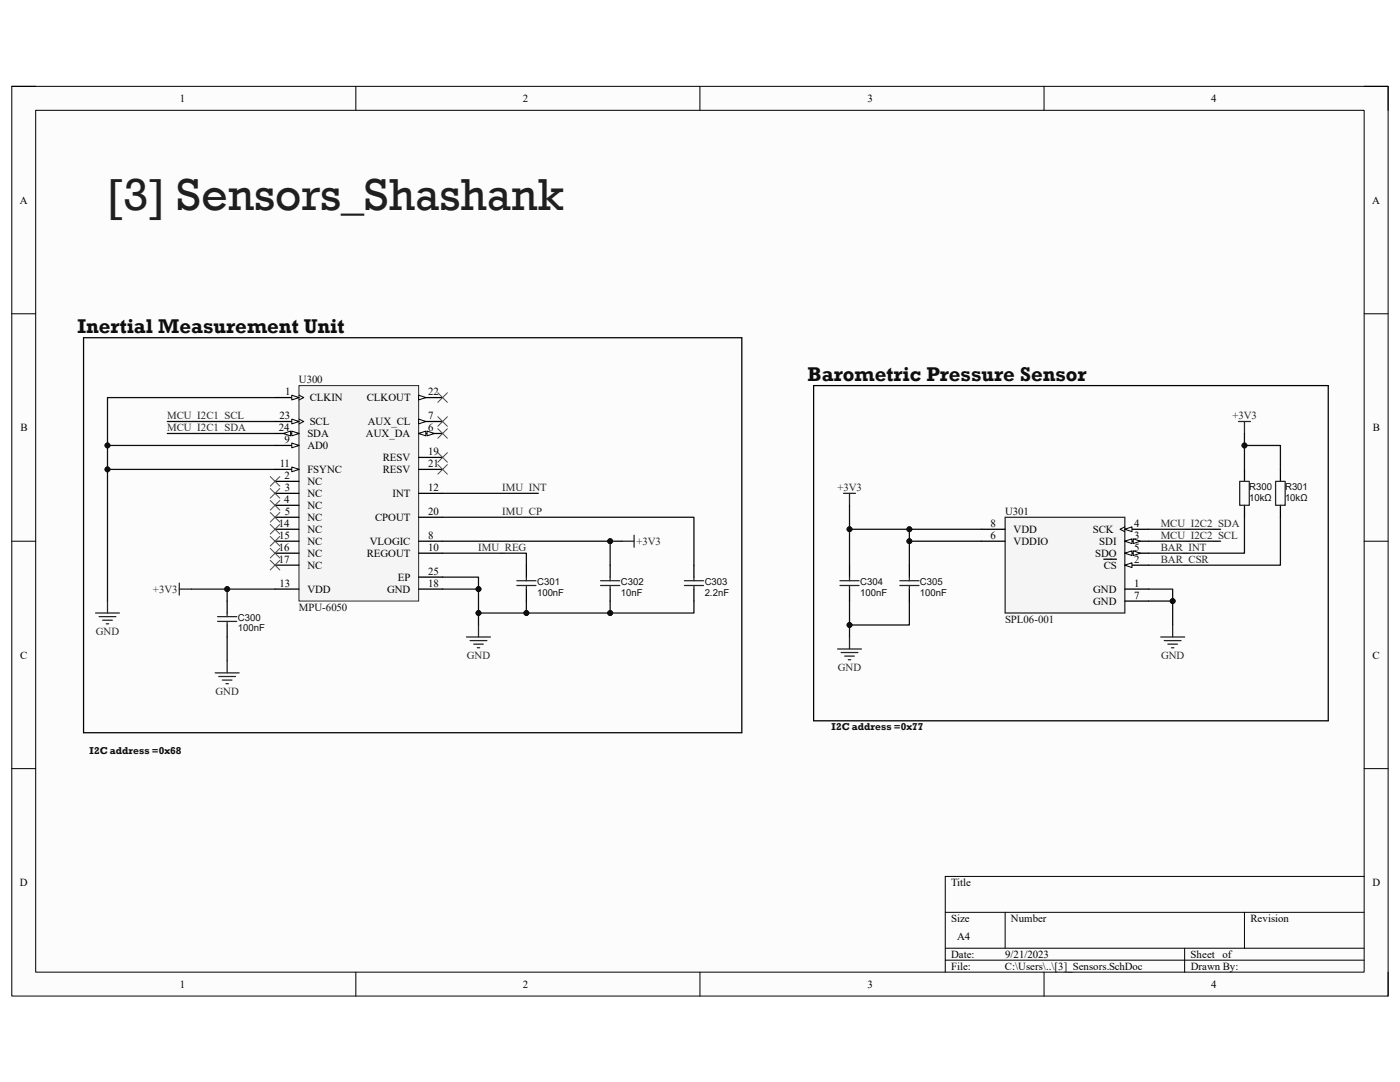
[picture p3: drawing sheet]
<svg xmlns="http://www.w3.org/2000/svg" width="279mm" height="216mm" viewBox="0 0 279 216" stroke-linecap="round" stroke-linejoin="round" font-family="sans-serif">
<path d="M2.3 17.2h274.7v181.6h-274.7z" fill-rule="evenodd" fill="#fcfcfc"/>
<path d="M2.3 17.2h274.7v181.6h-274.7z" fill="none" stroke="#000" stroke-width=".2"/>
<path d="M7.1 22h265.1v172h-265.1z" fill-rule="evenodd" fill="#fcfcfc"/>
<g fill="none" stroke="#000" stroke-width=".2">
<path d="M2.3 17.2h4.8M71 17.2v4.8M139.7 17.2v4.8M208.4 17.2v4.8M272.2 17.2h4.8v4.8M7.1 22h265.1v172h-265.1zM2.3 62.6h4.8M272.2 62.6h4.8M2.3 108h4.8M272.2 108h4.8M2.3 153.4h4.8M272.2 153.4h4.8"/>
<path d="M272.2 174.9h-83.6v19.1M71 194v4.8M139.7 194v4.8M188.6 182h83.6M188.6 189.2h83.6M188.6 191.6h83.6M200.6 182v7.2M208.4 194v4.8M236.4 189.2v4.8M248.4 182v7.2M277 194v4.8"/>
</g>
<path d="M59.7 76.9h23.9v43h-23.9z" fill-rule="evenodd" fill="#f5f5f5"/>
<path d="M59.7 76.9h23.9v43h-23.9z" fill="none" stroke="#262626" stroke-width=".2"/>
<path d="M54.9 79.3h4.8" fill="none" stroke="#000" stroke-width=".25"/>
<path d="M58.2 78.9l1.5 .4-1.5 .5z" fill="#fbfbfb"/>
<path d="M58.2 78.9l1.5 .4-1.5 .5zM59.7 78.9l.9 .4-.9 .5" fill="none" stroke="#000" stroke-width=".2"/>
<path d="M54.9 96h4.8M54.9 98.4h4.8M83.6 86.5h4.7M54.9 100.8h4.8M54.9 103.2h4.8" fill="none" stroke="#000" stroke-width=".25"/>
<path d="M83.6 86.5l1.4-.5v1z" fill="#fbfbfb"/>
<path d="M83.6 86.5l1.4-.5v1z" fill="none" stroke="#000" stroke-width=".2"/>
<path d="M85.2 86l1.5 .5-1.5 .5z" fill="#fbfbfb"/>
<path d="M85.2 86l1.5 .5-1.5 .5z" fill="none" stroke="#000" stroke-width=".2"/>
<path d="M83.6 84.1h4.7" fill="none" stroke="#000" stroke-width=".25"/>
<path d="M83.6 83.6l1.4 .5-1.4 .5z" fill="#fbfbfb"/>
<path d="M83.6 83.6l1.4 .5-1.4 .5z" fill="none" stroke="#000" stroke-width=".2"/>
<path d="M54.9 88.9h4.8M83.6 108h4.7" fill="none" stroke="#000" stroke-width=".25"/>
<path d="M58.2 88.4l1.5 .5-1.5 .5z" fill="#fbfbfb"/>
<path d="M58.2 88.4l1.5 .5-1.5 .5z" fill="none" stroke="#000" stroke-width=".2"/>
<path d="M54.9 93.7h4.8M83.6 110.4h4.7" fill="none" stroke="#000" stroke-width=".25"/>
<path d="M58.2 93.2l1.5 .5-1.5 .4z" fill="#fbfbfb"/>
<path d="M58.2 93.2l1.5 .5-1.5 .4z" fill="none" stroke="#000" stroke-width=".2"/>
<path d="M83.6 79.3h4.7M83.6 98.4h4.7M83.6 91.3h4.7M83.6 93.7h4.7M54.9 117.5h4.8M54.9 105.6h4.8M54.9 108h4.8M54.9 110.4h4.8M54.9 112.8h4.8M83.6 117.5h4.7M83.6 103.2h4.7" fill="none" stroke="#000" stroke-width=".25"/>
<path d="M83.6 78.9l1.4 .4-1.4 .5z" fill="#fbfbfb"/>
<path d="M83.6 78.9l1.4 .4-1.4 .5z" fill="none" stroke="#000" stroke-width=".2"/>
<path d="M54.9 84.1h4.8" fill="none" stroke="#000" stroke-width=".25"/>
<path d="M58.2 83.6l1.5 .5-1.5 .5z" fill="#fbfbfb"/>
<path d="M58.2 83.6l1.5 .5-1.5 .5zM59.7 83.6l.9 .5-.9 .5" fill="none" stroke="#000" stroke-width=".2"/>
<path d="M54.9 86.5h4.8" fill="none" stroke="#000" stroke-width=".25"/>
<path d="M58.2 86l1.5 .5-1.5 .5z" fill="#fbfbfb"/>
<path d="M58.2 86l1.5 .5-1.5 .5z" fill="none" stroke="#000" stroke-width=".2"/>
<path d="M56.6 86.5l1.4-.5v1z" fill="#fbfbfb"/>
<path d="M56.6 86.5l1.4-.5v1z" fill="none" stroke="#000" stroke-width=".2"/>
<path d="M83.6 115.2h4.7" fill="none" stroke="#000" stroke-width=".25"/>
<path d="M200.6 103.2h23.9v19.1h-23.9z" fill-rule="evenodd" fill="#f5f5f5"/>
<path d="M200.6 103.2h23.9v19.1h-23.9z" fill="none" stroke="#262626" stroke-width=".25"/>
<path d="M195.8 105.6h4.8M195.8 108h4.8M224.5 112.8h4.8" fill="none" stroke="#000" stroke-width=".25"/>
<path d="M224.5 112.8l1.4-.5v1z" fill="#fbfbfb"/>
<path d="M224.5 112.8l1.4-.5v1z" fill="none" stroke="#000" stroke-width=".2"/>
<path d="M220.3 111.6h2.5M224.5 105.6h4.8" fill="none" stroke="#000" stroke-width=".25"/>
<path d="M224.5 105.6l1.4-.5v1z" fill="#fbfbfb"/>
<path d="M224.5 105.6l1.4-.5v1zM224.5 105.1l-1 .5 1 .5" fill="none" stroke="#000" stroke-width=".2"/>
<path d="M224.5 108h4.8" fill="none" stroke="#000" stroke-width=".25"/>
<path d="M224.5 108l1.4-.5v1z" fill="#fbfbfb"/>
<path d="M224.5 108l1.4-.5v1z" fill="none" stroke="#000" stroke-width=".2"/>
<path d="M226.2 107.5l1.4 .5-1.4 .5z" fill="#fbfbfb"/>
<path d="M226.2 107.5l1.4 .5-1.4 .5z" fill="none" stroke="#000" stroke-width=".2"/>
<path d="M224.5 110.4h4.8" fill="none" stroke="#000" stroke-width=".25"/>
<path d="M224.5 110.4l1.4-.5v1z" fill="#fbfbfb"/>
<path d="M224.5 110.4l1.4-.5v1z" fill="none" stroke="#000" stroke-width=".2"/>
<path d="M226.2 109.9l1.4 .5-1.4 .5z" fill="#fbfbfb"/>
<path d="M226.2 109.9l1.4 .5-1.4 .5z" fill="none" stroke="#000" stroke-width=".2"/>
<g fill="none" stroke="#000" stroke-width=".25">
<path d="M16.7 67.4h131.3v78.8h-131.3zM162.4 76.9v66.9M162.4 76.9h102.7v66.9h-102.7M248.4 93.7v2.4M255.5 93.7v2.4M45.3 119.9v2.4M105.1 112.8v2.4M105.1 117.5v2.4M121.8 112.8v2.4M121.8 117.5v2.4M138.5 112.8v2.4M138.5 117.5v2.4"/>
<path d="M169.5 112.8v2.4M169.5 117.5v2.4M181.5 112.8v2.4M181.5 117.5v2.4M224.5 117.5h4.8M224.5 119.9h4.8M248.4 100.8v2.4M255.5 100.8v2.4M45.3 124.7v2.4"/>
</g>
<g fill="none" stroke="#4c4c4c" stroke-width=".2">
<path d="M87.4 78.4l1.9 1.9M89.3 78.4l-1.9 1.9M53.9 95.1l1.9 1.9M53.9 97.5l1.9 1.9M53.9 99.9l1.9 1.9M55.8 95.1l-1.9 1.9M55.8 97.5l-1.9 1.9M55.8 99.9l-1.9 1.9M87.4 83.2l1.9 1.9M87.4 85.5l1.9 2M87.4 90.3l1.9 1.9M87.4 92.7l1.9 1.9"/>
<path d="M89.3 83.2l-1.9 1.9M89.3 85.5l-1.9 2M89.3 90.3l-1.9 1.9M89.3 92.7l-1.9 1.9M53.9 102.3l1.9 1.9M53.9 104.6l1.9 2M53.9 107l1.9 2M53.9 109.4l1.9 1.9M53.9 111.8l1.9 1.9M55.8 111.8l-1.9 1.9M55.8 102.3l-1.9 1.9M55.8 104.6l-1.9 2"/>
<path d="M55.8 107l-1.9 2M55.8 109.4l-1.9 1.9"/>
</g>
<g fill="none" stroke="#262626" stroke-width=".25">
<path d="M168.3 98.4h2.4M169.5 98.4v2.4M247.2 84.1h2.4M248.4 84.1v2.4M21.5 119.9v2.4M35.8 116.4v2.3M35.8 117.5h2.4M124.2 108h2.3M126.5 106.8v2.4M19.1 122.3h4.7M19.8 123h3.3M20.5 123.8h1.9"/>
<path d="M21.2 124.5h.5M42.9 134.3h4.8M43.7 135h3.3M44.4 135.7h1.9M45.1 136.4h.5M45.3 131.9v2.4M93.1 127.1h4.8M93.8 127.8h3.4M94.5 128.5h2M95.3 129.2h.4M95.5 124.7v2.4M167.2 129.5h4.7"/>
<path d="M167.9 130.2h3.3M168.6 130.9h1.9M169.3 131.6h.5M169.5 127.1v2.4M231.6 127.1h4.8M232.4 127.8h3.3M233.1 128.5h1.9M233.8 129.3h.5M234 124.7v2.4"/>
</g>
<g fill="none" stroke="#292929" stroke-width=".25">
<path d="M247.4 96.1h1.9v4.7h-1.9zM254.6 96.1h1.9v4.7h-1.9zM103.1 116.8h3.9M103.1 115.9h3.9M105.1 115.2v.7M105.1 116.8v.7M119.9 116.8h3.8M119.9 115.9h3.8M121.8 115.2v.7M121.8 116.8v.7M136.6 116.8h3.8M136.6 115.9h3.8"/>
<path d="M138.5 115.2v.7M138.5 116.8v.7M167.6 116.8h3.8M167.6 115.9h3.8M169.5 115.2v.7M169.5 116.8v.7M179.6 116.8h3.8M179.6 115.9h3.8M181.5 115.2v.7M181.5 116.8v.7M43.4 124h3.8M43.4 123h3.8"/>
<path d="M45.3 122.3v.7M45.3 124v.7"/>
</g>
<path d="M88.3 98.4h19.1M88.3 115.2h7.2v9.5" fill="none" stroke="#0e0e0e" stroke-width=".25"/>
<circle cx="95.5" cy="117.5" r=".48" fill="#0e0e0e"/>
<circle cx="95.5" cy="117.5" r=".48" fill="none" stroke="#0e0e0e" stroke-width=".2"/>
<circle cx="95.5" cy="122.3" r=".48" fill="#0e0e0e"/>
<circle cx="95.5" cy="122.3" r=".48" fill="none" stroke="#0e0e0e" stroke-width=".2"/>
<path d="M88.3 117.5h7.2" fill="none" stroke="#0e0e0e" stroke-width=".25"/>
<circle cx="95.5" cy="117.5" r=".48" fill="#0e0e0e"/>
<circle cx="95.5" cy="117.5" r=".48" fill="none" stroke="#0e0e0e" stroke-width=".2"/>
<path d="M88.3 110.4h16.8v2.4M105.1 119.9v2.4h-9.6" fill="none" stroke="#0e0e0e" stroke-width=".25"/>
<circle cx="105.1" cy="122.3" r=".48" fill="#0e0e0e"/>
<circle cx="105.1" cy="122.3" r=".48" fill="none" stroke="#0e0e0e" stroke-width=".2"/>
<circle cx="95.5" cy="122.3" r=".48" fill="#0e0e0e"/>
<circle cx="95.5" cy="122.3" r=".48" fill="none" stroke="#0e0e0e" stroke-width=".2"/>
<path d="M121.8 119.9v2.4h-16.7" fill="none" stroke="#0e0e0e" stroke-width=".25"/>
<circle cx="121.8" cy="122.3" r=".48" fill="#0e0e0e"/>
<circle cx="121.8" cy="122.3" r=".48" fill="none" stroke="#0e0e0e" stroke-width=".2"/>
<circle cx="105.1" cy="122.3" r=".48" fill="#0e0e0e"/>
<circle cx="105.1" cy="122.3" r=".48" fill="none" stroke="#0e0e0e" stroke-width=".2"/>
<path d="M88.3 108h35.9" fill="none" stroke="#0e0e0e" stroke-width=".25"/>
<circle cx="121.8" cy="108" r=".48" fill="#0e0e0e"/>
<circle cx="121.8" cy="108" r=".48" fill="none" stroke="#0e0e0e" stroke-width=".2"/>
<path d="M121.8 108v4.8" fill="none" stroke="#0e0e0e" stroke-width=".25"/>
<circle cx="121.8" cy="108" r=".48" fill="#0e0e0e"/>
<circle cx="121.8" cy="108" r=".48" fill="none" stroke="#0e0e0e" stroke-width=".2"/>
<path d="M138.5 119.9v2.4h-16.7" fill="none" stroke="#0e0e0e" stroke-width=".25"/>
<circle cx="121.8" cy="122.3" r=".48" fill="#0e0e0e"/>
<circle cx="121.8" cy="122.3" r=".48" fill="none" stroke="#0e0e0e" stroke-width=".2"/>
<path d="M54.9 117.5h-9.6v2.4M88.3 103.2h50.2v9.6" fill="none" stroke="#0e0e0e" stroke-width=".25"/>
<circle cx="45.3" cy="117.5" r=".48" fill="#0e0e0e"/>
<circle cx="45.3" cy="117.5" r=".48" fill="none" stroke="#0e0e0e" stroke-width=".2"/>
<path d="M38.2 117.5h7.1M45.3 127.1v4.8" fill="none" stroke="#0e0e0e" stroke-width=".25"/>
<circle cx="45.3" cy="117.5" r=".48" fill="#0e0e0e"/>
<circle cx="45.3" cy="117.5" r=".48" fill="none" stroke="#0e0e0e" stroke-width=".2"/>
<path d="M54.9 79.3h-33.4v40.6" fill="none" stroke="#0e0e0e" stroke-width=".25"/>
<circle cx="21.4" cy="93.7" r=".48" fill="#0e0e0e"/>
<circle cx="21.4" cy="93.7" r=".48" fill="none" stroke="#0e0e0e" stroke-width=".2"/>
<circle cx="21.4" cy="88.9" r=".48" fill="#0e0e0e"/>
<circle cx="21.4" cy="88.9" r=".48" fill="none" stroke="#0e0e0e" stroke-width=".2"/>
<path d="M21.5 88.9h33.4" fill="none" stroke="#0e0e0e" stroke-width=".25"/>
<circle cx="21.4" cy="88.9" r=".48" fill="#0e0e0e"/>
<circle cx="21.4" cy="88.9" r=".48" fill="none" stroke="#0e0e0e" stroke-width=".2"/>
<path d="M21.5 93.7h33.4" fill="none" stroke="#0e0e0e" stroke-width=".25"/>
<circle cx="21.4" cy="93.7" r=".48" fill="#0e0e0e"/>
<circle cx="21.4" cy="93.7" r=".48" fill="none" stroke="#0e0e0e" stroke-width=".2"/>
<path d="M33.4 84.1h21.5M33.4 86.5h21.5M169.5 100.8v12" fill="none" stroke="#0e0e0e" stroke-width=".25"/>
<circle cx="169.5" cy="105.6" r=".48" fill="#0e0e0e"/>
<circle cx="169.5" cy="105.6" r=".48" fill="none" stroke="#0e0e0e" stroke-width=".2"/>
<path d="M169.5 105.6h26.3" fill="none" stroke="#0e0e0e" stroke-width=".25"/>
<circle cx="181.5" cy="105.6" r=".48" fill="#0e0e0e"/>
<circle cx="181.5" cy="105.6" r=".48" fill="none" stroke="#0e0e0e" stroke-width=".2"/>
<circle cx="169.5" cy="105.6" r=".48" fill="#0e0e0e"/>
<circle cx="169.5" cy="105.6" r=".48" fill="none" stroke="#0e0e0e" stroke-width=".2"/>
<path d="M195.8 108h-14.3v4.8" fill="none" stroke="#0e0e0e" stroke-width=".25"/>
<circle cx="181.5" cy="108" r=".48" fill="#0e0e0e"/>
<circle cx="181.5" cy="108" r=".48" fill="none" stroke="#0e0e0e" stroke-width=".2"/>
<path d="M181.5 105.6v2.4" fill="none" stroke="#0e0e0e" stroke-width=".25"/>
<circle cx="181.5" cy="108" r=".48" fill="#0e0e0e"/>
<circle cx="181.5" cy="108" r=".48" fill="none" stroke="#0e0e0e" stroke-width=".2"/>
<circle cx="181.5" cy="105.6" r=".48" fill="#0e0e0e"/>
<circle cx="181.5" cy="105.6" r=".48" fill="none" stroke="#0e0e0e" stroke-width=".2"/>
<path d="M169.5 119.9v7.2" fill="none" stroke="#0e0e0e" stroke-width=".25"/>
<circle cx="169.5" cy="124.7" r=".48" fill="#0e0e0e"/>
<circle cx="169.5" cy="124.7" r=".48" fill="none" stroke="#0e0e0e" stroke-width=".2"/>
<path d="M181.5 119.9v4.8h-12" fill="none" stroke="#0e0e0e" stroke-width=".25"/>
<circle cx="169.5" cy="124.7" r=".48" fill="#0e0e0e"/>
<circle cx="169.5" cy="124.7" r=".48" fill="none" stroke="#0e0e0e" stroke-width=".2"/>
<path d="M248.4 86.5v7.2M229.3 105.6h14.3M229.3 108h14.3M248.4 103.2v7.2h-19.1M255.5 103.2v9.6h-26.2" fill="none" stroke="#0e0e0e" stroke-width=".25"/>
<circle cx="248.4" cy="88.9" r=".48" fill="#0e0e0e"/>
<circle cx="248.4" cy="88.9" r=".48" fill="none" stroke="#0e0e0e" stroke-width=".2"/>
<path d="M248.4 88.9h7.1v4.8" fill="none" stroke="#0e0e0e" stroke-width=".25"/>
<circle cx="248.4" cy="88.9" r=".48" fill="#0e0e0e"/>
<circle cx="248.4" cy="88.9" r=".48" fill="none" stroke="#0e0e0e" stroke-width=".2"/>
<path d="M229.3 117.5h4.7v7.2" fill="none" stroke="#0e0e0e" stroke-width=".25"/>
<circle cx="234" cy="119.9" r=".48" fill="#0e0e0e"/>
<circle cx="234" cy="119.9" r=".48" fill="none" stroke="#0e0e0e" stroke-width=".2"/>
<path d="M229.3 119.9h4.7" fill="none" stroke="#0e0e0e" stroke-width=".25"/>
<circle cx="234" cy="119.9" r=".48" fill="#0e0e0e"/>
<circle cx="234" cy="119.9" r=".48" fill="none" stroke="#0e0e0e" stroke-width=".2"/>
<text font-size="9.2" fill="#1f1f1f" x="21.2" y="41.9">[3] Sensors_Shashank</text>
<g font-size="4.1" fill="#0e0e0e">
<text x="15.5" y="66.5">Inertial Measurement Unit</text>
<text x="161.2" y="76">Barometric Pressure Sensor</text>
</g>
<g font-size="2.2">
<text x="35.9" y="20.4">1</text>
<text x="104.4" y="20.4">2</text>
<text x="173.1" y="20.4">3</text>
<text x="241.7" y="20.4">4</text>
<text x="3.9" y="40.6">A</text>
<text x="273.9" y="40.6">A</text>
<text x="55.8" y="83.7">23</text>
<text x="56.9" y="78.9">1</text>
<text x="61.8" y="80.1">CLKIN</text>
<text x="73.2" y="80.1">CLKOUT</text>
<text x="85.4" y="83.7">7</text>
<text x="85.4" y="78.9">22</text>
<text x="4.1" y="86">B</text>
<text x="55.7" y="86">24</text>
<text x="56.8" y="88.4">9</text>
<text x="61.3" y="89.6">AD0</text>
<text x="61.3" y="87.2">SDA</text>
<text x="61.8" y="84.8">SCL</text>
<text x="73" y="87.2">AUX_DA</text>
<text x="73.4" y="84.8">AUX_CL</text>
<text x="85.4" y="86">6</text>
<text x="274" y="86">B</text>
<text x="55.8" y="93.2">11</text>
<text x="56.8" y="95.6">2</text>
<text x="61.3" y="94.4">FSYNC</text>
<text x="76.4" y="92">RESV</text>
<text x="76.4" y="94.4">RESV</text>
<text x="85.4" y="90.8">19</text>
<text x="85.4" y="93.2">21</text>
<text x="56.7" y="100.4">4</text>
<text x="56.9" y="98">3</text>
<text x="61.3" y="96.8">NC</text>
<text x="61.3" y="99.2">NC</text>
<text x="61.3" y="101.6">NC</text>
<text x="78.3" y="99.2">INT</text>
<text x="85.4" y="98">12</text>
<text x="55.7" y="105.2">14</text>
<text x="55.7" y="107.5">15</text>
<text x="56.8" y="102.7">5</text>
<text x="61.3" y="104">NC</text>
<text x="61.3" y="106.3">NC</text>
<text x="74.8" y="104">CPOUT</text>
<text x="85.4" y="107.5">8</text>
<text x="85.4" y="102.7">20</text>
<text x="197.7" y="107.5">6</text>
<text x="197.7" y="105.2">8</text>
<text x="202.3" y="106.3">VDD</text>
<text x="218.1" y="106.3">SCK</text>
<text x="226.4" y="105.2">4</text>
<text x="226.4" y="107.5">3</text>
<text x="55.7" y="109.9">16</text>
<text x="55.7" y="112.3">17</text>
<text x="61.3" y="108.7">NC</text>
<text x="61.3" y="111.1">NC</text>
<text x="61.3" y="113.5">NC</text>
<text x="73.2" y="111.1">REGOUT</text>
<text x="73.8" y="108.7">VLOGIC</text>
<text x="85.4" y="109.9">10</text>
<text x="202.3" y="108.7">VDDIO</text>
<text x="218.6" y="111.1">SDO</text>
<text x="219.4" y="108.7">SDI</text>
<text x="220.3" y="113.5">CS</text>
<text x="226.4" y="112.3">2</text>
<text x="226.4" y="109.9">5</text>
<text x="55.8" y="117.1">13</text>
<text x="61.3" y="118.3">VDD</text>
<text x="77.3" y="118.3">GND</text>
<text x="79.4" y="115.9">EP</text>
<text x="85.4" y="117.1">18</text>
<text x="85.4" y="114.7">25</text>
<text x="218.2" y="118.3">GND</text>
<text x="226.4" y="117.1">1</text>
<text x="226.4" y="119.5">7</text>
<text x="218.2" y="120.6">GND</text>
<text x="4" y="131.4">C</text>
<text x="273.9" y="131.4">C</text>
<text x="4" y="176.8">D</text>
<text x="189.8" y="176.8">Title</text>
<text x="273.9" y="176.8">D</text>
<text x="189.8" y="184">Size</text>
<text x="201.8" y="184">Number</text>
<text x="249.6" y="184">Revision</text>
<text x="189.8" y="191.1">Date:</text>
<text x="191" y="187.5">A4</text>
<text x="200.6" y="191.1">9/21/2023</text>
<text x="237.6" y="191.1">Sheet</text>
<text x="244" y="191.1">of</text>
<text x="35.9" y="197.1">1</text>
<text x="104.4" y="197.1">2</text>
<text x="173.1" y="197.1">3</text>
<text x="189.8" y="193.5">File:</text>
<text x="200.6" y="193.5">C:\Users\..\[3]_Sensors.SchDoc</text>
<text x="237.6" y="193.5">Drawn By:</text>
<text x="241.7" y="197.1">4</text>
</g>
<g font-size="2.2" fill="#0e0e0e">
<text x="59.6" y="76.5">U300</text>
<text x="200.6" y="102.7">U301</text>
<text x="59.6" y="121.9">MPU-6050</text>
<text x="200.6" y="124.2">SPL06-001</text>
</g>
<g font-size="2.2" fill="#262626">
<text x="33.4" y="83.7">MCU_I2C1_SCL</text>
<text x="246" y="83.7">+3V3</text>
<text x="33.4" y="86">MCU_I2C1_SDA</text>
<text x="100.2" y="98">IMU_INT</text>
<text x="167.1" y="98">+3V3</text>
<text x="100.2" y="102.7">IMU_CP</text>
<text x="231.6" y="105.2">MCU_I2C2_SDA</text>
<text x="231.6" y="107.5">MCU_I2C2_SCL</text>
<text x="95.5" y="109.9">IMU_REG</text>
<text x="127" y="108.7">+3V3</text>
<text x="231.6" y="109.9">BAR_INT</text>
<text x="231.6" y="112.3">BAR_CSR</text>
<text x="30.5" y="118.3">+3V3</text>
<text x="19.1" y="126.7">GND</text>
<text x="93.2" y="131.4">GND</text>
<text x="231.7" y="131.4">GND</text>
<text x="167.2" y="133.8">GND</text>
<text x="43" y="138.6">GND</text>
</g>
<g font-size="2" fill="#0e0e0e">
<text x="165.9" y="145.8">I2C address =0x77</text>
<text x="17.9" y="150.5">I2C address =0x68</text>
</g>
<g font-size="1.9" fill="#0e0e0e">
<text x="249.3" y="97.8">R300</text>
<text x="249.3" y="99.9">10kΩ</text>
<text x="256.5" y="97.8">R301</text>
<text x="256.5" y="99.9">10kΩ</text>
<text x="107.2" y="116.7">C301</text>
<text x="107.2" y="118.8">100nF</text>
<text x="123.9" y="116.7">C302</text>
<text x="123.9" y="118.8">10nF</text>
<text x="140.6" y="116.7">C303</text>
<text x="140.6" y="118.8">2.2nF</text>
<text x="171.7" y="116.7">C304</text>
<text x="171.7" y="118.8">100nF</text>
<text x="183.6" y="116.7">C305</text>
<text x="183.6" y="118.8">100nF</text>
<text x="47.5" y="123.8">C300</text>
<text x="47.5" y="126">100nF</text>
</g>
</svg>
